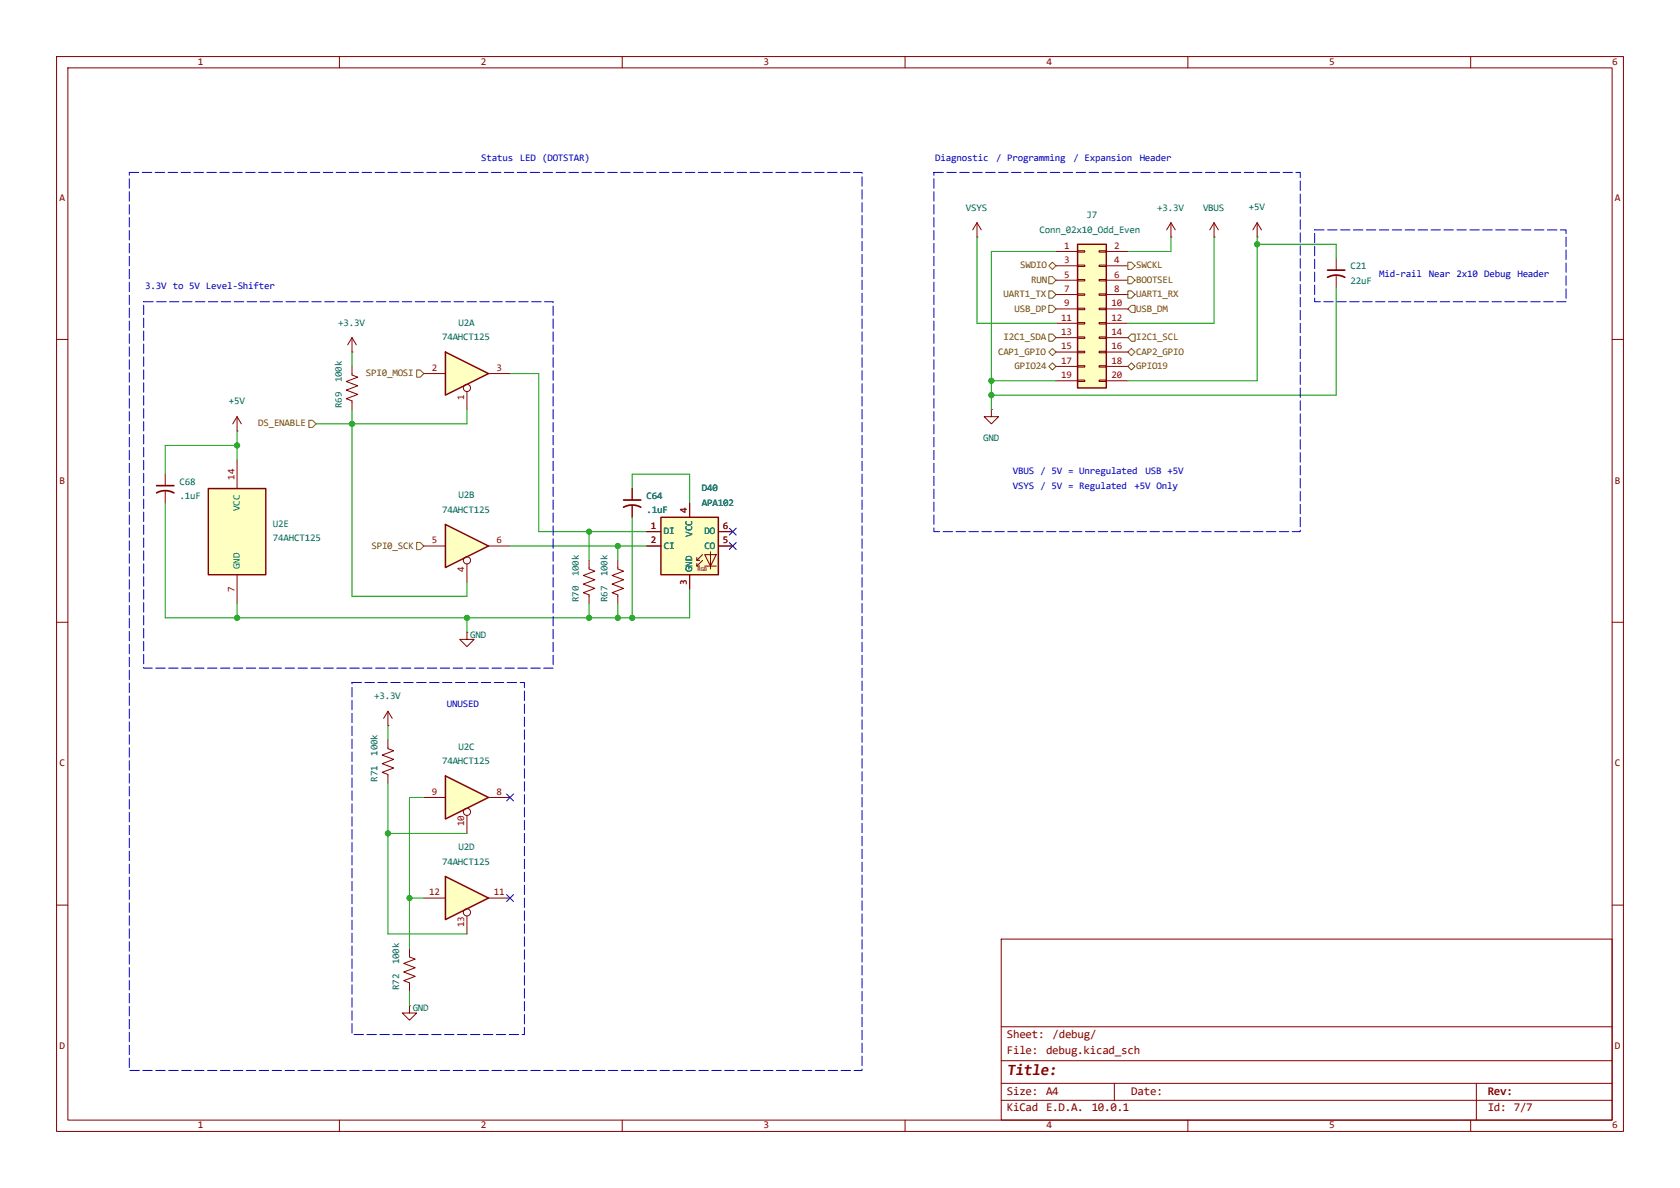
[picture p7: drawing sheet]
<svg xmlns="http://www.w3.org/2000/svg" width="297mm" height="210mm" viewBox="0 0 297 210" stroke-linecap="round" stroke-linejoin="round" font-family="sans-serif">
<g fill="none" stroke="#840000" stroke-width=".18">
<path d="M10 10h277v190h-277zM12 12h273v186h-273zM60 10v2M110 10v2M160 10v2M210 10v2M260 10v2M10 60h2M41.9 76.2h.1M41.9 73.7l-.8 1.2M41.9 73.7l.8 1.2M41.9 73.7v2.5"/>
<path d="M175.3 72.4v1.3h1.2l-1.2 1.2-1.3-1.2h1.3M175.3 72.4h.1M285 60h2M10 110h2M285 110h2M10 160h2M177 166h108v32h-108zM285 160h2M60 198v2M110 198v2M160 198v2M177 194.5h108"/>
<path d="M177 191.5h108M177 187.5h108M177 181.5h108M197 191.5v3M210 198v2M260 198v2M261 191.5v6.5"/>
</g>
<path d="M78.7 62.2l7.7 3.8-7.7 3.9z" fill="#ffffc2"/>
<path d="M78.7 62.2l7.7 3.8-7.7 3.9z" fill="none" stroke="#840000" stroke-width=".25"/>
<g fill="none" stroke="#840000" stroke-width=".18">
<path d="M74.9 66h3.8M82.5 69.2v3.2M86.4 66h3.8M68.6 130.8v1.5l1 .4-2 .8 2 .7-2 .8 2 .8-2 .7 1 .4v1.5"/>
<circle cx="82.5" cy="68.6" r=".63"/>
</g>
<path d="M116.8 91.4h10.2v10.2h-10.2z" fill="#ffffc2"/>
<g fill="none" stroke="#840000" stroke-width=".18">
<path d="M62.2 59.7v2.5M62.2 59.7l-.7 1.3M62.2 59.7l.8 1.3M62.2 64.8v1.5l1 .4-2 .7 2 .8-2 .8 2 .7-2 .8 1 .4v1.5M62.2 62.2h.1M114.3 94h2.5M114.3 96.5h2.5M121.9 88.9v2.5M123.2 99.1h.5M124.2 98l-1 1.1v-.5M124.2 99.1l-1 1v-.5M124.6 98h2l-1 2.1z"/>
<path d="M125.6 97.5v3.1M127 94h2.5M127 96.5h2.5M121.9 101.6v2.5M123.2 100.1h.5M124.6 100.1h2M68.6 128.3h.1M68.6 125.7l-.8 1.3M68.6 125.7l.7 1.3M68.6 125.7v2.6M72.4 167.6v1.6l1 .3-2 .8 2 .8-2 .7 2 .8-2 .8 1 .3v1.6M72.4 177.8v1.3h1.3l-1.3 1.2-1.3-1.2h1.3"/>
<path d="M72.4 177.8h.1"/>
</g>
<path d="M116.8 91.4h10.2v10.2h-10.2z" fill="none" stroke="#840000" stroke-width=".25"/>
<path d="M78.7 137.2l7.7 3.8-7.7 3.8z" fill="#ffffc2"/>
<path d="M78.7 137.2l7.7 3.8-7.7 3.8z" fill="none" stroke="#840000" stroke-width=".25"/>
<g fill="none" stroke="#840000" stroke-width=".18">
<path d="M74.9 141h3.8M82.5 144.1v3.2M86.4 141h3.8"/>
<circle cx="82.5" cy="143.5" r=".63"/>
</g>
<path d="M190.5 43.2h5.1v25.4h-5.1z" fill="#ffffc2"/>
<path d="M190.5 43.2h5.1v25.4h-5.1z" fill="none" stroke="#840000" stroke-width=".25"/>
<g fill="none" stroke="#840000" stroke-width=".18">
<path d="M222.2 39.4l-.7 1.2M222.2 39.4l.8 1.2M222.2 39.4v2.5M186.7 44.5h3.8M186.7 47h3.8M186.7 49.5h3.8M186.7 52.1h3.8M186.7 54.6h3.8M186.7 57.2h3.8M186.7 59.7h3.8M190.5 44.3h1.3v.3h-1.3zM190.5 46.9h1.3v.2h-1.3z"/>
<path d="M190.5 49.4h1.3v.3h-1.3zM190.5 51.9h1.3v.3h-1.3zM190.5 54.5h1.3v.2h-1.3zM190.5 57h1.3v.3h-1.3zM190.5 59.6h1.3v.2h-1.3zM194.3 44.3h1.3v.3h-1.3zM194.3 46.9h1.3v.2h-1.3zM194.3 49.4h1.3v.3h-1.3zM194.3 51.9h1.3v.3h-1.3zM194.3 54.5h1.3v.2h-1.3zM194.3 57h1.3v.3h-1.3zM194.3 59.6h1.3v.2h-1.3z"/>
<path d="M195.6 44.5h3.8M195.6 47h3.8M195.6 49.5h3.8M195.6 52.1h3.8M195.6 54.6h3.8M195.6 57.2h3.8M195.6 59.7h3.8M222.2 41.9h.1M236.2 45.7v2.1M236.2 48.8v2M186.7 62.2h3.8M186.7 64.8h3.8"/>
<path d="M186.7 67.3h3.8M190.5 62.1h1.3v.3h-1.3zM190.5 64.6h1.3v.3h-1.3zM190.5 67.2h1.3v.2h-1.3zM194.3 62.1h1.3v.3h-1.3zM194.3 64.6h1.3v.3h-1.3zM194.3 67.2h1.3v.2h-1.3zM195.6 62.2h3.8M195.6 64.8h3.8M195.6 67.3h3.8M111.8 86.4v2M111.8 89.4v2"/>
<path d="M82.5 111.8v1.2h1.3l-1.3 1.3-1.2-1.3h1.2M82.5 111.8h.1"/>
</g>
<path d="M234.7 49a3.2 3.2 0 0 1 3 0M234.7 47.8h3M110.2 89.7a3.2 3.2 0 0 1 3.1 0M110.2 88.4h3.1" fill="none" stroke="#840000" stroke-width=".3"/>
<path d="M78.7 154.9l7.7 3.9-7.7 3.8z" fill="#ffffc2"/>
<path d="M78.7 154.9l7.7 3.9-7.7 3.8z" fill="none" stroke="#840000" stroke-width=".25"/>
<g fill="none" stroke="#840000" stroke-width=".18">
<path d="M207 39.4l-.8 1.2M207 39.4l.8 1.2M207 39.4v2.5M214.6 39.4l-.7 1.2M214.6 39.4l.8 1.2M214.6 39.4v2.5M207 41.9h.1M214.6 41.9h.1M29.2 83.8v2.1M29.2 86.9v2M109.2 99.1v1.5l1 .4-2 .7 2 .8-2 .8 2 .7-2 .8 1 .4v1.5M74.9 158.8h3.8"/>
<path d="M86.4 158.8h3.8M82.5 161.9v3.2"/>
<circle cx="82.5" cy="161.3" r=".63"/>
</g>
<path d="M27.7 87.1a3.2 3.2 0 0 1 3 0M27.7 85.9h3" fill="none" stroke="#840000" stroke-width=".3"/>
<path d="M78.7 92.7l7.7 3.8-7.7 3.8z" fill="#ffffc2"/>
<path d="M78.7 92.7l7.7 3.8-7.7 3.8z" fill="none" stroke="#840000" stroke-width=".25"/>
<g fill="none" stroke="#840000" stroke-width=".18">
<path d="M172.7 39.4l-.7 1.2M172.7 39.4l.8 1.2M172.7 39.4v2.5M172.7 41.9h.1M74.9 96.5h3.8M82.5 99.7v3.2M86.4 96.5h3.8"/>
<circle cx="82.5" cy="99.1" r=".63"/>
</g>
<path d="M36.8 86.4h10.2v15.2h-10.2z" fill="#ffffc2"/>
<path d="M36.8 86.4h10.2v15.2h-10.2z" fill="none" stroke="#840000" stroke-width=".25"/>
<path d="M41.9 81.3v5.1M104.1 99.1v1.5l1.1 .4-2.1 .7 2.1 .8-2.1 .8 2.1 .7-2.1 .8 1 .4v1.5M111.8 86.4v2M111.8 89.4v2M114.3 94h2.5M114.3 96.5h2.5M121.9 88.9v2.5M127 94h2.5M127 96.5h2.5M41.9 101.6v5.1M121.9 101.6v2.5" fill="none" stroke="#840000" stroke-width=".18"/>
<g fill="none" stroke="#725600" stroke-width=".18">
<path d="M185.4 47l.7-.6 .6 .6-.6 .6zM185.4 48.9h.7l.6 .6-.6 .7h-.7zM185.4 51.4h.7l.6 .7-.6 .6h-.7zM185.4 54h.7l.6 .6-.6 .6h-.7zM185.4 59.1h.7l.6 .6-.6 .6h-.7zM199.4 46.4h.6l.7 .6-.7 .6h-.6zM199.4 51.4h.6l.7 .7-.7 .6h-.6zM199.4 48.9h.6l.7 .6-.7 .7h-.6zM200 54h.7v1.2h-.7l-.6-.6zM200 59.1h.7v1.2h-.7l-.6-.6zM54.6 74.3h.6l.7 .6-.7 .7h-.6zM73.7 65.4h.6l.6 .6-.6 .7h-.6z"/>
<path d="M185.4 62.2l.7-.6 .6 .6-.6 .7zM185.4 64.8l.7-.7 .6 .7-.6 .6zM199.4 62.2l.6-.6 .7 .6-.7 .7zM199.4 64.8l.6-.7 .7 .7-.7 .6zM73.7 95.9h.6l.6 .6-.6 .7h-.6z"/>
</g>
<g fill="none" stroke="#009600" stroke-width=".18">
<path d="M172.7 41.9v15.3h14M186.7 44.5h-11.4v27.9M207 41.9v2.6h-7.6M214.6 41.9v15.3h-15.2M222.2 41.9v25.4h-22.8M222.2 43.2h14v2.5M236.2 50.8v19.1h-60.9M41.9 78.7h-12.7v5.1M41.9 76.2v5.1M62.2 62.2v2.6M62.2 72.4v33h20.3v-2.5M82.5 72.4v2.5h-26.6"/>
<path d="M90.2 66h5v28h19.1M175.3 67.3h11.4M29.2 88.9v20.3h92.7v-5.1M90.2 96.5h24.1M104.1 94v5.1M109.2 96.5v2.6M111.8 86.4v-2.6h10.1v5.1M111.8 91.4v17.8M41.9 106.7v2.5M82.5 109.2v2.6M104.1 106.7v2.5M109.2 106.7v2.5"/>
<path d="M68.6 128.3v2.5M68.6 138.4v26.7h13.9M68.6 147.3h13.9M72.4 158.8h2.5M74.9 141h-2.5v26.6M72.4 175.3v2.5"/>
</g>
<path d="M128.9 95.9l1.2 1.2M128.9 93.4l1.2 1.2M130.1 95.9l-1.2 1.2M130.1 93.4l-1.2 1.2M89.6 140.4l1.2 1.2M89.6 158.1l1.2 1.3M90.8 140.4l-1.2 1.2M90.8 158.1l-1.2 1.3" fill="none" stroke="#000084" stroke-width=".18"/>
<path d="M22.9 30.5h129.5v158.7h-129.5zM165.1 30.5h64.8v63.5h-64.8zM25.4 53.3h72.4v64.8h-72.4zM232.4 40.6h44.5v12.7h-44.5zM62.2 120.7h30.5v62.2h-30.5z" fill="none" stroke="#0000c2" stroke-width=".18" stroke-dasharray="1.7 .6"/>
<g fill="#009600" stroke="#009600" stroke-width=".18">
<circle cx="222.2" cy="43.2" r=".46"/>
<circle cx="175.3" cy="69.9" r=".46"/>
<circle cx="175.3" cy="67.3" r=".46"/>
<circle cx="104.1" cy="94" r=".46"/>
<circle cx="82.5" cy="109.2" r=".46"/>
<circle cx="111.8" cy="109.2" r=".46"/>
<circle cx="109.2" cy="109.2" r=".46"/>
<circle cx="104.1" cy="109.2" r=".46"/>
<circle cx="109.2" cy="96.5" r=".46"/>
<circle cx="62.2" cy="74.9" r=".46"/>
<circle cx="41.9" cy="78.7" r=".46"/>
<circle cx="41.9" cy="109.2" r=".46"/>
<circle cx="68.6" cy="147.3" r=".46"/>
<circle cx="72.4" cy="158.8" r=".46"/>
</g>
<text font-size="2.8" fill="#840000" x="178" y="190">Title:</text>
<g font-size="2.1" fill="#840000">
<text x="178" y="183.6">Sheet: /debug/</text>
<text x="178" y="186.3">File: debug.kicad_sch</text>
<text x="178" y="196.5">KiCad E.D.A. 10.0.1</text>
<text x="178" y="193.7">Size: A4</text>
<text x="200" y="193.7">Date:</text>
<text x="263" y="193.7">Rev:</text>
<text x="263" y="196.5">Id: 7/7</text>
</g>
<g font-size="1.8" fill="#840000">
<text x="35" y="11.5">1</text>
<text x="85" y="11.5">2</text>
<text x="135" y="11.5">3</text>
<text x="185" y="11.5">4</text>
<text x="235" y="11.5">5</text>
<text x="285" y="11.5">6</text>
<text x="10.5" y="35.5">A</text>
<text x="285.5" y="35.5">A</text>
<text x="10.5" y="85.5">B</text>
<text x="285.5" y="85.5">B</text>
<text x="10.5" y="135.5">C</text>
<text x="285.5" y="135.5">C</text>
<text x="10.5" y="185.5">D</text>
<text x="285.5" y="185.5">D</text>
<text x="35" y="199.5">1</text>
<text x="85" y="199.5">2</text>
<text x="135" y="199.5">3</text>
<text x="185" y="199.5">4</text>
<text x="235" y="199.5">5</text>
<text x="285" y="199.5">6</text>
</g>
<g font-size="1.8" fill="#0000c2">
<text x="85.1" y="28.5">Status LED (DOTSTAR)</text>
<text x="165.4" y="28.5">Diagnostic</text>
<text x="176.1" y="28.5">/ Programming</text>
<text x="189.8" y="28.5">/ Expansion</text>
<text x="201.5" y="28.5">Header</text>
<text x="25.7" y="51.1">3.3V to 5V Level-Shifter</text>
<text x="243.8" y="49">Mid-rail</text>
<text x="252.6" y="49">Near 2x10 Debug Header</text>
<text x="179.1" y="83.8">VBUS / 5V = Unregulated</text>
<text x="202.5" y="83.8">USB +5V</text>
<text x="179.1" y="86.4">VSYS / 5V = Regulated</text>
<text x="200.6" y="86.4">+5V Only</text>
<text x="79" y="125.1">UNUSED</text>
</g>
<g font-size="1.8" fill="#006464">
<text x="170.8" y="37.3">VSYS</text>
<text x="183.8" y="41.1">Conn_02x10_Odd_Even</text>
<text x="192.1" y="38.6">J7</text>
<text x="204.6" y="37.3">+3.3V</text>
<text x="212.7" y="37.3">VBUS</text>
<text x="220.8" y="37.2">+5V</text>
<text x="238.8" y="47.6">C21</text>
<text x="238.8" y="50.1">22uF</text>
<text x="59.8" y="57.6">+3.3V</text>
<text x="81.1" y="57.6">U2A</text>
<text x="78.2" y="60.2">74AHCT125</text>
<text x="40.4" y="71.5">+5V</text>
<text x="60.4" y="67.6" transform="rotate(-90 60.4 67.6)">100k</text>
<text x="60.4" y="72.1" transform="rotate(-90 60.4 72.1)">R69</text>
<text x="173.8" y="77.9">GND</text>
<text x="31.7" y="85.7">C68</text>
<text x="31.7" y="88.2">.1uF</text>
<text x="81.1" y="88.1">U2B</text>
<text x="114.3" y="88.2">C64</text>
<text x="124.1" y="86.8">D40</text>
<text x="124.1" y="89.4">APA102</text>
<text x="42.4" y="90.3" transform="rotate(-90 42.4 90.3)">VCC</text>
<text x="48.3" y="93.2">U2E</text>
<text x="48.3" y="95.7">74AHCT125</text>
<text x="78.2" y="90.6">74AHCT125</text>
<text x="114.3" y="90.8">.1uF</text>
<text x="117.3" y="94.4">DI</text>
<text x="122.4" y="94.9" transform="rotate(-90 122.4 94.9)">VCC</text>
<text x="124.5" y="94.4">DO</text>
<text x="42.4" y="100.6" transform="rotate(-90 42.4 100.6)">GND</text>
<text x="102.3" y="101.9" transform="rotate(-90 102.3 101.9)">100k</text>
<text x="107.4" y="101.9" transform="rotate(-90 107.4 101.9)">100k</text>
<text x="117.3" y="97">CI</text>
<text x="122.4" y="101.1" transform="rotate(-90 122.4 101.1)">GND</text>
<text x="124.5" y="97">CO</text>
<text x="102.3" y="106.4" transform="rotate(-90 102.3 106.4)">R70</text>
<text x="107.4" y="106.4" transform="rotate(-90 107.4 106.4)">R67</text>
<text x="83.1" y="112.7">GND</text>
<text x="66.1" y="123.7">+3.3V</text>
<text x="66.8" y="133.6" transform="rotate(-90 66.8 133.6)">100k</text>
<text x="78.2" y="135.1">74AHCT125</text>
<text x="81.1" y="132.5">U2C</text>
<text x="66.8" y="138.2" transform="rotate(-90 66.8 138.2)">R71</text>
<text x="78.2" y="152.9">74AHCT125</text>
<text x="81.1" y="150.3">U2D</text>
<text x="70.6" y="170.4" transform="rotate(-90 70.6 170.4)">100k</text>
<text x="70.6" y="175" transform="rotate(-90 70.6 175)">R72</text>
<text x="73" y="178.8">GND</text>
</g>
<g font-size="1.8" fill="#725600">
<text x="180.3" y="47.5">SWDIO</text>
<text x="200.9" y="47.5">SWCKL</text>
<text x="177.4" y="52.5">UART1_TX</text>
<text x="182.3" y="50">RUN</text>
<text x="200.9" y="52.5">UART1_RX</text>
<text x="200.9" y="50">BOOTSEL</text>
<text x="179.4" y="55.1">USB_DP</text>
<text x="200.9" y="55.1">USB_DM</text>
<text x="176.4" y="62.7">CAP1_GPIO</text>
<text x="177.4" y="60.2">I2C1_SDA</text>
<text x="179.4" y="65.2">GPIO24</text>
<text x="200.9" y="62.7">CAP2_GPIO</text>
<text x="200.9" y="60.2">I2C1_SCL</text>
<text x="200.9" y="65.2">GPIO19</text>
<text x="64.7" y="66.5">SPI0_MOSI</text>
<text x="45.6" y="75.4">DS_ENABLE</text>
<text x="65.7" y="97">SPI0_SCK</text>
</g>
<g font-size="1.8" fill="#a90000">
<text x="188.1" y="44">1</text>
<text x="188.1" y="46.5">3</text>
<text x="197" y="44">2</text>
<text x="197" y="46.5">4</text>
<text x="188.1" y="49.1">5</text>
<text x="188.1" y="51.6">7</text>
<text x="197" y="49.1">6</text>
<text x="197" y="51.6">8</text>
<text x="187.6" y="56.7">11</text>
<text x="187.6" y="59.2">13</text>
<text x="188.1" y="54.1">9</text>
<text x="196.5" y="54.1">10</text>
<text x="196.5" y="56.7">12</text>
<text x="196.5" y="59.2">14</text>
<text x="76.3" y="65.6">2</text>
<text x="87.8" y="65.6">3</text>
<text x="187.6" y="61.8">15</text>
<text x="187.6" y="64.3">17</text>
<text x="196.5" y="61.8">16</text>
<text x="196.5" y="64.3">18</text>
<text x="82.1" y="70.7" transform="rotate(-90 82.1 70.7)">1</text>
<text x="187.6" y="66.8">19</text>
<text x="196.5" y="66.8">20</text>
<text x="41.4" y="84.8" transform="rotate(-90 41.4 84.8)">14</text>
<text x="115.1" y="93.5">1</text>
<text x="121.5" y="90.7" transform="rotate(-90 121.5 90.7)">4</text>
<text x="127.8" y="93.5">6</text>
<text x="76.3" y="96.1">5</text>
<text x="82.1" y="101.1" transform="rotate(-90 82.1 101.1)">4</text>
<text x="87.8" y="96.1">6</text>
<text x="115.1" y="96.1">2</text>
<text x="127.8" y="96.1">5</text>
<text x="41.4" y="104.6" transform="rotate(-90 41.4 104.6)">7</text>
<text x="121.5" y="103.4" transform="rotate(-90 121.5 103.4)">3</text>
<text x="76.3" y="140.5">9</text>
<text x="87.8" y="140.5">8</text>
<text x="82.1" y="146.1" transform="rotate(-90 82.1 146.1)">10</text>
<text x="75.9" y="158.3">12</text>
<text x="87.3" y="158.3">11</text>
<text x="82.1" y="163.9" transform="rotate(-90 82.1 163.9)">13</text>
</g>
<text font-size="1.1" fill="#840000" x="123.3" y="101">RGB</text>
</svg>
